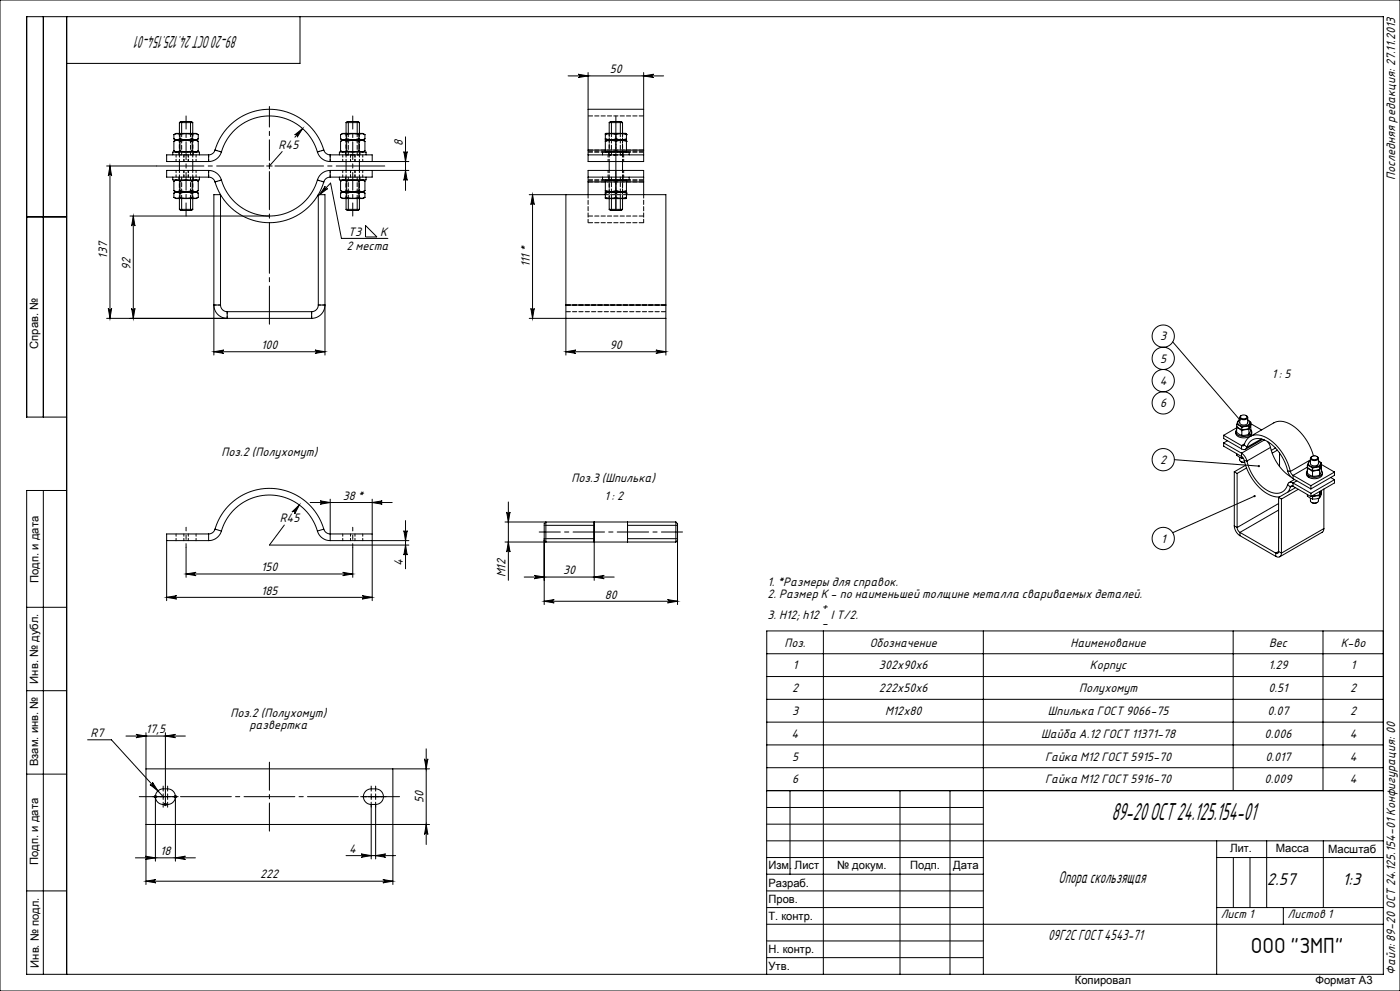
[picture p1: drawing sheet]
<svg xmlns="http://www.w3.org/2000/svg" width="420mm" height="297mm" viewBox="0 0 420 297" stroke-linecap="round" stroke-linejoin="round" font-family="sans-serif">
<g fill="none" stroke="#000" stroke-width=".3">
<path d="M0 0h420v297h-420zM13 5v120M20 5v287M90 5v14h-70M53.8 36.7h4M53.8 36.7l.4-.3h2.2a1.3 1.3 0 0 1 1.4 .3M53.8 36.7v3.3M54.5 36.4v3.6M57.2 36.4v3.6M57.8 36.7v3.3M90.8 38.5l-2.3 2.6M103.8 36.7h4"/>
<path d="M103.8 36.7a2.67 2.67 0 0 1 2.4-.3h1.3l.3 .3M103.8 36.7v3.3M104.5 36.4v3.6M107.2 36.4v3.6M107.8 36.7v3.3M170.4 22.7h28.7M173.4 22.2l3 .5-3 .5a.5 .5 0 0 0 .5-.5 .5 .5 0 0 0-.5-.5zM176.4 32.7v12.3M176.4 32.7h16.7M176.4 21.7v11M182.8 36.7h4M182.8 36.7v3.3"/>
<path d="M183.4 36.4v3.6M186.1 36.4v3.6M186.1 36.4l.7 .3M186.1 36.4h-3l-.3 .3M186.8 36.7v3.3M193.1 32.7v12.3M193.1 21.7v11M193.1 22.7l3-.5a.5 .5 0 0 0-.5 .5 .5 .5 0 0 0 .5 .5zM32 49.7h15M33 49.7l.5 3a.5 .5 0 0 0-.5-.4 .5 .5 0 0 0-.5 .4zM33 49.7v45.7M51.8 46.4v-.8h8v.8"/>
<path d="M51.8 53.1v.8h8v-.8M52.2 59.1l.6 .4h6l.7-.4M52.2 59.1a1.62 1.62 0 0 0 1.8 0M52.2 57.9a1.62 1.62 0 0 1 1.8 0M52.2 40.4l.6-.4h6l.7 .4M52.2 40.4a1.62 1.62 0 0 1 1.8 0M52.2 41.6a1.62 1.62 0 0 0 1.8 0M52.2 42.4a1.62 1.62 0 0 1 1.8 0M52.2 45.2a1.62 1.62 0 0 0 1.8 0M52.2 54.3a1.62 1.62 0 0 1 1.8 0M52.2 57.1a1.62 1.62 0 0 0 1.8 0M52.2 41.6l.6 .4"/>
<path d="M52.2 45.2l.6 .4M52.2 57.1l.6 .4M52.2 40.4v1.2M52.2 42.4v2.8M52.2 54.3v2.8M52.2 57.9v1.2M52.8 57.5h6M52.8 42h6M52.8 57.5l-.6 .4M52.8 42l-.6 .4M52.8 53.9l-.6 .4M53.8 48.4v2.7"/>
<path d="M53.8 59.5v3.2M54 59.1l1.4 .3 2.3-.3M54 57.9l1.4-.3 2.3 .3M54 40.4l1.4-.3 2.3 .3M54 41.6l1.4 .3 2.3-.3M54 42.4l2.3-.3 1.4 .3M54 45.2l2.3 .3 1.4-.3M54 54.3l2.3-.3 1.4 .3M54 57.1l2.3 .3 1.4-.3M54 40.4v1.2M54 42.4v2.8M54 54.3v2.8"/>
<path d="M54 57.9v1.2M54.5 59.5v3.6M57.2 59.5v3.6M57.7 59.1a1.62 1.62 0 0 0 1.8 0M57.7 57.9a1.62 1.62 0 0 1 1.8 0M57.7 40.4a1.62 1.62 0 0 1 1.8 0M57.7 41.6a1.62 1.62 0 0 0 1.8 0M57.7 42.4a1.62 1.62 0 0 1 1.8 0M57.7 45.2a1.62 1.62 0 0 0 1.8 0M57.7 54.3a1.62 1.62 0 0 1 1.8 0M57.7 57.1a1.62 1.62 0 0 0 1.8 0M57.7 40.4v1.2"/>
<path d="M57.7 42.4v2.8M57.7 54.3v2.8M57.7 57.9v1.2M57.8 48.4v2.7M57.8 59.5v3.2M58.8 57.5l.7 .4M58.8 42l.7 .4M58.8 53.9l.7 .4M59.5 41.6l-.7 .4M59.5 45.2l-.7 .4M59.5 57.1l-.7 .4M59.5 40.4v1.2"/>
<path d="M59.5 42.4v2.8M59.5 54.3v2.8M59.5 57.9v1.2M62.6 53.1a2 2 0 0 1 1.9 1.4M62.6 51.1a4 4 0 0 1 3.8 2.9M62.6 46.4h-12.6v2h12.6M62.6 51.1h-12.6v2h12.6M62.6 46.4v2M62.6 51.1v2M64.5 45a2 2 0 0 1-1.9 1.4M64.5 45a17 17 0 0 1 16.3-12.3 17 17 0 0 1 16.3 12.3M64.5 54.5a17 17 0 0 0 16.3 12.2 17 17 0 0 0 16.3-12.2"/>
<path d="M64.5 45l1.9 .5M66.4 45.5a4 4 0 0 1-3.8 2.9M66.4 45.5a15 15 0 0 1 14.4-10.8 15 15 0 0 1 14.4 10.8M66.4 54a15 15 0 0 0 14.4 10.7 15 15 0 0 0 14.4-10.7M66.4 54l-1.9 .5M80 49.7h1.7M80.8 48.9v1.7M84.7 45.4l-3.9 4.3M88.4 40.4l2.4-1.9-1.6 2.6a.5 .5 0 0 0-.1-.7 .5 .5 0 0 0-.7 0zM95.2 45.5a4 4 0 0 0 3.9 2.9M95.2 54l1.9 .5M95.8 58.3l3.4-3.4 3.2 16.6h14"/>
<path d="M97.1 45a2 2 0 0 0 2 1.4M97.1 45l-1.9 .5M97.6 55.8a.5 .5 0 0 0 0 .7 .5 .5 0 0 0 .7 0l-2.5 1.8zM99.1 53.1a2 2 0 0 0-2 1.4M99.1 51.1a4 4 0 0 0-3.9 2.9M99.1 46.4h12.6v2M99.1 46.4v2M99.1 51.1v2M99.1 51.1h23.6M99.1 48.4h23.6M101.8 46.4v-.8h8v.8M101.8 53.1v.8h8v-.8"/>
<path d="M102.2 41.6a1.62 1.62 0 0 0 1.8 0M102.2 40.4l.6-.4h6l.7 .4M102.2 40.4a1.62 1.62 0 0 1 1.8 0M102.2 59.1l.6 .4h6l.7-.4M102.2 59.1a1.62 1.62 0 0 0 1.8 0M102.2 57.9a1.62 1.62 0 0 1 1.8 0M102.2 54.3a1.62 1.62 0 0 1 1.8 0M102.2 57.1a1.62 1.62 0 0 0 1.8 0M102.2 42.4a1.62 1.62 0 0 1 1.8 0M102.2 45.2a1.62 1.62 0 0 0 1.8 0M102.2 41.6l.6 .4M102.2 57.1l.6 .4"/>
<path d="M102.2 45.2l.6 .4M102.2 40.4v1.2M102.2 42.4v2.8M102.2 54.3v2.8M102.2 57.9v1.2M102.8 42h6M102.8 57.5h6M102.8 57.5l-.6 .4M102.8 53.9l-.6 .4M102.8 42l-.6 .4M103.8 48.4v2.7M103.8 59.5v3.2"/>
<path d="M104 41.6l2.3 .3 1.4-.3M104 40.4l2.3-.3 1.4 .3M104 59.1l2.3 .3 1.4-.3M104 57.9l2.3-.3 1.4 .3M104 54.3l1.4-.3 2.3 .3M104 57.1l1.4 .3 2.3-.3M104 42.4l1.4-.3 2.3 .3M104 45.2l1.4 .3 2.3-.3M104 40.4v1.2M104 42.4v2.8M104 54.3v2.8M104 57.9v1.2"/>
<path d="M104.5 59.5v3.6M107.2 59.5v3.6M107.7 41.6a1.62 1.62 0 0 0 1.8 0M107.7 40.4a1.62 1.62 0 0 1 1.8 0M107.7 59.1a1.62 1.62 0 0 0 1.8 0M107.7 57.9a1.62 1.62 0 0 1 1.8 0M107.7 57.1a1.62 1.62 0 0 0 1.8 0M107.7 54.3a1.62 1.62 0 0 1 1.8 0M107.7 45.2a1.62 1.62 0 0 0 1.8 0M107.7 42.4a1.62 1.62 0 0 1 1.8 0M107.7 40.4v1.2M107.7 42.4v2.8"/>
<path d="M107.7 54.3v2.8M107.7 57.9v1.2M107.8 48.4v2.7M107.8 59.5v3.2M108.8 57.5l.7 .4M108.8 53.9l.7 .4M108.8 42l.7 .4M109.5 41.6l-.7 .4M109.5 57.1l-.7 .4M109.5 45.2l-.7 .4M109.5 40.4v1.2M109.5 42.4v2.8"/>
<path d="M109.5 54.3v2.8M109.5 57.9v1.2M111.7 51.1v2h-12.6M121.2 45.4a.5 .5 0 0 0 .5 .5 .5 .5 0 0 0 .5-.5l-.5 3zM121.7 51.1l.5 3a.5 .5 0 0 0-.5-.5 .5 .5 0 0 0-.5 .5zM121.7 41v16.1M159.8 58.3l.5 3a.5 .5 0 0 0-.5-.4 .5 .5 0 0 0-.5 .4zM159.8 58.3v37.1M169.8 58.3v33.1M176.4 45v1.4M176.4 53.1v1.4M176.4 54.5v3.8"/>
<path d="M176.4 46.4v2h16.7v-2M176.4 53.1v-2h16.7v2M176.4 46.4h16.7M176.4 53.1h16.7M176.4 45h5.2M176.4 54.5h5.2M180.8 46.4v-.8h8v.8M180.8 53.1v.8h8v-.8M181.6 59.1l.2 .4h6l.1-.4M181.6 59.1a4.6 4.6 0 0 0 3.2 0M181.6 57.9a4.6 4.6 0 0 1 3.2 0M181.6 41.6v.3"/>
<path d="M181.6 41.6a4.6 4.6 0 0 0 3.2 0M181.6 40.1h6.3M181.6 40.4a4.6 4.6 0 0 1 3.2 0M181.6 40.1v.3M181.6 45.2v.3M181.6 45.2a4.6 4.6 0 0 0 3.2 0M181.6 42.4a4.6 4.6 0 0 1 3.2 0M181.6 54.3a4.6 4.6 0 0 1 3.2 0M181.6 57.1a4.6 4.6 0 0 0 3.2 0M181.6 57.1v.3M181.6 58.3h-22.8M181.6 41.9l.2 .1"/>
<path d="M181.6 45.5l.2 .1M181.6 57.4l.2 .1M181.6 40.4v1.2M181.6 42.4v2.8M181.6 54.3v2.8M181.6 57.9v1.2M181.8 57.5h6M181.8 57.5l-.2 .4M181.8 42h6M181.8 42l-.2 .4M181.8 53.9l-.2 .4M182.8 48.4v2.7"/>
<path d="M182.8 59.5v3.2M183.4 59.5v3.6M184.8 59.1a4.6 4.6 0 0 0 3.1 0M184.8 57.9a4.6 4.6 0 0 1 3.1 0M184.8 41.6a4.6 4.6 0 0 0 3.1 0M184.8 40.4a4.6 4.6 0 0 1 3.1 0M184.8 45.2a4.6 4.6 0 0 0 3.1 0M184.8 42.4a4.6 4.6 0 0 1 3.1 0M184.8 54.3a4.6 4.6 0 0 1 3.1 0M184.8 57.1a4.6 4.6 0 0 0 3.1 0M184.8 40.4v1.2M184.8 42.4v2.8"/>
<path d="M184.8 54.3v2.8M184.8 57.9v1.2M186.1 59.5v3.6M186.8 48.4v2.7M186.8 59.5v3.2M187.8 57.5l.1 .4M187.8 42l.1 .4M187.8 53.9l.1 .4M187.9 41.6v.3M187.9 40.1v.3M187.9 45.2v.3M187.9 57.1v.3"/>
<path d="M187.9 58.3h11.9v33.1M187.9 41.9l-.1 .1M187.9 45.5l-.1 .1M187.9 57.4l-.1 .1M187.9 40.4v1.2M187.9 42.4v2.8M187.9 54.3v2.8M187.9 57.9v1.2M187.9 45h5.2M187.9 54.5h5.2M193.1 45v1.4M193.1 53.1v1.4"/>
<path d="M193.1 54.5v3.8M8 65h12M39 64.7h41.8M40 64.7v30.7M40 64.7l.5 3a.5 .5 0 0 0-.5-.4 .5 .5 0 0 0-.5 .4zM53.8 62.7h4M53.8 62.7l.4 .4M54.2 63.1h3.3M57.8 62.7l-.3 .4M103.8 62.7h4M103.8 62.7l.4 .4M104.2 63.1h3.2"/>
<path d="M104.2 63.1h3.3M107.4 63.1h.1M107.8 62.7l-.3 .4M109.7 67.6l3.4 3.4h-3.4zM182.8 62.7h4M182.8 62.7l.3 .4M183.1 63.1h3M183.1 63.1h3.3M186.1 63.1h.3M186.4 63.1h.1M186.8 62.7l-.4 .4M32.5 92.4a.5 .5 0 0 0 .5 .5 .5 .5 0 0 0 .5-.5l-.5 3z"/>
<path d="M39.5 92.4a.5 .5 0 0 0 .5 .5 .5 .5 0 0 0 .5-.5l-.5 3zM66.2 91.4h-2a4 4 0 0 0 4 4v-2M66.2 91.4a2 2 0 0 0 2 2M66.2 91.4v-33.1h-2v48.1M68.2 93.4h25.3M93.5 95.4h-61.5M93.5 93.4v2M95.5 91.4h2a4 4 0 0 1-4 4M95.5 91.4a2 2 0 0 1-2 2M95.5 91.4v-33.1h2v48.1M159.3 92.4a.5 .5 0 0 0 .5 .5 .5 .5 0 0 0 .5-.5l-.5 3zM169.8 91.4v15"/>
<path d="M169.8 91.4h30M199.8 91.4v4M199.8 95.4h-41M199.8 95.4v11M64.2 105.4l3-.5a.5 .5 0 0 0-.5 .5 .5 .5 0 0 0 .5 .5zM64.2 105.4h33.3M94.5 104.9l3 .5-3 .5a.5 .5 0 0 0 .5-.5 .5 .5 0 0 0-.5-.5zM169.8 105.4h30M169.8 105.4l3-.5a.5 .5 0 0 0-.5 .5 .5 .5 0 0 0 .5 .5zM196.8 104.9l3 .5-3 .5a.5 .5 0 0 0 .4-.5 .5 .5 0 0 0-.4-.5zM351.8 102.5l20.1 23.3M20 125h-12v-120h407v287h-407v-145h12"/>
<path d="M352.3 137.8l25.4 1.9M367.1 130.5l5.3 3M367.1 130.5v.9l5.3 3.1M367.1 132.7v1l5.3 3.1M367.1 132.7l5.3 3.1M368.2 132.1l-1.1 .6M370.7 129.4a2.08 2.08 0 0 0 2.8 1.8 1.76 1.76 0 0 0 2-1.8M371 136v.4l1.5 .9M371 127.2l1.5 .9M371 127.2v.6l1.5 .9M371 128.2l1.5 .9M371 128.2v1.4l1.5 .9"/>
<path d="M371 128.8a1.16 1.16 0 0 0-.1 1.3 1.16 1.16 0 0 0 1.1 .6 2.7 2.7 0 0 0 3.5-1.3l-.3-.6M371 128.2l-3.9 2.3M371.1 127.9l-.1 .3M371.9 125.9a.88 .88 0 0 0-.6 1 .88 .88 0 0 0 1 .7 1.85 1.85 0 0 0 2.6-1l-.6-.7M371.9 125.9l-.5 .3-.4 1M371.9 125.1v1.6a1.38 1.38 0 0 0 2.4 0v-1.6M371.9 137.1v.7a1.16 1.16 0 0 0 1.5 .7l-1.1-.2M372.3 124.6a1.04 1.04 0 0 1 1-.3 1.04 1.04 0 0 1 .8 .8 1.18 1.18 0 0 1-2-.2zM372.4 124.5a.64 .64 0 0 0-.5 .8 .64 .64 0 0 0 .9 .5 .89 .89 0 0 0 1-.1 .89 .89 0 0 0 .3-1l-.3-.2M372.4 135.8a3.8 3.8 0 0 1 1.7 2.4M372.4 136.8l.9 1.2M372.4 133.5v1"/>
<path d="M372.4 135.8v1M372.5 128.1v.6M372.5 129.1v1.4M372.5 136.9v.4M372.5 137.3h.5M373.3 133.3a4.1 4.1 0 0 1 6.3-2.3 15.8 15.8 0 0 1 7.5 10.3M373.3 133.3a.5 .5 0 0 1-.9 .2M373.3 138a15.1 15.1 0 0 0 8.5 10.7l2 .2M373.3 133.3l.8 .7M373.3 138l.8 .2M373.4 133l-1 .5M373.7 139.4l-3.4 2"/>
<path d="M374.1 134a3.6 3.6 0 0 1 5.6-2 13.9 13.9 0 0 1 6.6 9.1M374.1 134a1 1 0 0 1-1.7 .5M374.1 138.2a12.8 12.8 0 0 0 8.1 9.6 3.3 3.3 0 0 0 4.1-2.6M374.3 125.9l.9 .6M374.7 127.8l-2.2 .3M374.7 128.4l-2.2 .3M374.7 128.7l-2.2 .4M374.7 130.1l-2.2 .4M374.7 127.8v.6M374.7 128.7v1.4M375.1 130.8l7.1-4.1a6 6 0 0 1 6.7 1.7 16.9 16.9 0 0 1 5.1 8.2M375.1 127.4l.1 .1"/>
<path d="M375.2 126.5l-.5 1.3M375.2 126.5v.7l-.5 1.2M375.2 127.5l-.5 1.2M375.2 127.5v1.4l-.5 1.2M375.2 127l3.3 1.9M378.4 131.6l-4.3 2.4M378.8 131.7l-5.2 2.9M379.3 131.9l-6.9 3.9M380.2 132.3l.9 1.8M381.1 134.1a14.3 14.3 0 0 0 6.1 8.8M381.1 134.1l-7 4.1M382.6 134.3l-1.2 .7"/>
<path d="M383.2 134.9l-1.5 .9M383.9 135.8v4M392.2 139.4l1.6 .9M392.2 139.4v.7M392.2 140l-4.3 2.5M393.1 138.2a.91 .91 0 0 0-.5 1.1 .91 .91 0 0 0 1.1 .6 1.68 1.68 0 0 0 2.4-1.2l-.6-.5 .9 .6M393.1 138.1l-.5 .3-.4 1M393.1 137.4v1.5a1.38 1.38 0 0 0 2.4 0v-1.5M393.1 137.8l-6 3.5M393.5 136.9a1.08 1.08 0 0 1 1.8 .4 1.1 1.1 0 0 1-1.9-.3zM393.6 136.8a.62 .62 0 0 0-.5 .7 .62 .62 0 0 0 .8 .5 .96 .96 0 0 0 1.1 0 .96 .96 0 0 0 .4-1l-.4-.2M396.3 139.7l.1 .1"/>
<path d="M396.4 138.8l-.5 1.2M396.4 138.8v.6l-.5 1.2M396.4 139.8l-.5 1.2M396.4 139.8v1.4l-.5 1.2M396.4 139.2l3.9 2.3M13 147v145M64.5 158.6a2 2 0 0 1-1.9 1.4M64.5 158.6a17 17 0 0 1 16.3-12.2 17 17 0 0 1 16.3 12.2M64.5 158.6l1.9 .5M66.4 159.1a4 4 0 0 1-3.8 2.9M66.4 159.1a15 15 0 0 1 14.4-10.7 15 15 0 0 1 14.4 10.7M85.3 157.4l-4.5 6h41.9"/>
<path d="M87.6 153.4l2.2-2.1-1.4 2.7a.5 .5 0 0 0-.1-.6 .5 .5 0 0 0-.7 0zM89.8 151.3l-1.3 1.8M93.1 150.6h24.6M95.2 159.1a4 4 0 0 0 3.9 2.9M96.1 150.1l3 .5-3 .5a.5 .5 0 0 0 .4-.5 .5 .5 0 0 0-.4-.5zM97.1 158.6a2 2 0 0 0 2 1.4h12.6M97.1 158.6l-1.9 .5M99.1 149.6v12.4M111.7 150.6l3-.5a.5 .5 0 0 0-.5 .5 .5 .5 0 0 0 .5 .5zM111.7 149.6v30.4M121.2 159a.5 .5 0 0 0 .5 .5 .5 .5 0 0 0 .5-.5l-.5 3zM121.7 156v14.5"/>
<path d="M151.5 156.4h51.3M152 153.4a.5 .5 0 0 0 .5 .5 .5 .5 0 0 0 .5-.5l-.5 3zM152.5 150.4v23.5M163.3 156.9l.5-.5v6l-.5-.5zM163.3 157.4h15M178.3 156.4v6zM178.3 156.4v.1M188.3 157.4h15M188.3 156.4v6M202.8 156.4v6M202.8 156.4l.5 .5M203.3 156.9v5"/>
<path d="M203.3 157v4.9M203.3 156.9v.1M370.3 157.6a3.8 3.8 0 0 0 1.7 2.9M370.3 141.4l.8 .5M370.3 157.6l.8 .5M370.3 141.4v16.2M371.1 158.1l.3 .8 .6 .7M371.1 141.9v16.2M372 159.6v.9M372 159.6l10.7 6.2M374 140.3l-2.9 1.6M376.4 148.7l-24.6 10.9"/>
<path d="M383.6 149.1l.8 .5M383.6 149.1v16.2M383.6 150.9l-12.5 7.2M383.6 152.9l-11.6 6.7M384.4 149.6v16.2M386.3 141.1a3.8 3.8 0 0 0 1.6 2.4M386.3 145.2l.8 .8M386.3 141.1l.8 .2M387.1 141.3l.8 1.2M387.1 146l-.7 1.4M387.7 145.6l-.6 .4M387.9 144.8a1 1 0 0 0-1.6 .4"/>
<path d="M387.9 145.7a.5 .5 0 0 0-.8 .3M387.9 142.5l5.4 3.1M387.9 143.5l5.4 3M387.9 142.5v1M387.9 144.8v.9M387.9 145.7l5.4 3.1M387.9 144.8l5.4 3M388.4 143.7l-1.7 .9M388.6 146.2l-5 2.9M389.1 144.1l-1.2 .7M389.5 146.6l-5.1 3M391.9 141.7a2.08 2.08 0 0 0 2.8 1.8 1.76 1.76 0 0 0 2-1.8"/>
<path d="M392.2 140.1l1.6 .9M392.2 148.2a1.43 1.43 0 0 0 1.6 1.3M392.2 140.4l1.6 .9M392.2 140.4v1.4l1.6 .9M392.2 141a1.16 1.16 0 0 0-.1 1.3 1.16 1.16 0 0 0 1.1 .6 2.7 2.7 0 0 0 3.5-1.2l-.3-.7M392.3 140.1l-.1 .3M393.1 149.3v.8a1.38 1.38 0 0 0 2.4 0v-.8M393.3 145.6v.9M393.3 147.8v1M393.5 148.7l.3 .2M393.5 150.6l.9 .2 .8-.2M393.8 140.3v.7"/>
<path d="M393.8 141.3v1.4M393.8 148.5v.1M393.8 148.9v.6M395.9 140l-2.1 .3M395.9 140.6l-2.1 .4M395.9 148.6l-2.1 .3M395.9 149.2l-2.1 .3M395.9 148.2l-2.1 .4M395.9 141l-2.1 .3M395.9 142.4l-2.1 .3M395.9 140v.6M395.9 141v1.4"/>
<path d="M395.9 147.3v.9M395.9 148.6v.6M396.3 147.3l.1 .1M396.4 147.4l-.5 1.2M396.4 147.4v.6l-.5 1.2M396.4 147l-.5 1.2M396.4 147h.1M397.2 158.4l-.1 .6-.4 .5-12.8 7.4M397.2 146.6v11.8M397.2 158.4l-12.8 7.4M399.2 143.1l1.1 .7M400.3 141.5l-7 4.1"/>
<path d="M400.3 141.5v1l-7 4M400.3 143.8v.9l-7 4.1M400.3 143.8l-7 4M50 179h61.7M50 162h12.6M50 179l3-.5a.5 .5 0 0 0-.5 .5 .5 .5 0 0 0 .5 .5zM55.8 172l3-.5a.5 .5 0 0 0-.5 .5 .5 .5 0 0 0 .5 .5zM55.8 164v9M55.8 172h50M62.6 160h-12.6v20M62.6 160v2M99.1 162h23.6"/>
<path d="M102.8 171.5l3 .5-3 .5a.5 .5 0 0 0 .5-.5 .5 .5 0 0 0-.5-.5zM105.8 164v9M108.7 178.5l3 .5-3 .5a.5 .5 0 0 0 .4-.5 .5 .5 0 0 0-.4-.5zM121.7 163.4l.5 3a.5 .5 0 0 0-.5-.5 .5 .5 0 0 0-.5 .5zM151.5 162.4h51.3M152.5 162.4l.5 3a.5 .5 0 0 0-.5-.4 .5 .5 0 0 0-.5 .4zM157.3 172.9h27M160.3 172.4l3 .5-3 .5a.5 .5 0 0 0 .4-.5 .5 .5 0 0 0-.4-.5zM178.3 173.9v-12.5h-15v19.8M178.3 172.9l3-.5a.5 .5 0 0 0-.5 .5 .5 .5 0 0 0 .5 .5zM188.3 161.4h15v19.8M200.3 179.7l3 .5-3 .5a.5 .5 0 0 0 .4-.5 .5 .5 0 0 0-.4-.5z"/>
<path d="M203.3 161.9l-.5 .5M372 160.5l10.7 6.2M382.7 165.8v.9M383.6 165.3a.52 .52 0 0 1-.3 .5 .52 .52 0 0 1-.6 0M383.6 165.3l.8 .5M383.6 165.3l-.9 .5M384.4 165.8a1.03 1.03 0 0 1-.5 1.1 1.03 1.03 0 0 1-1.2-.2M8 182h12M163.3 180.2l3-.5a.5 .5 0 0 0-.5 .5 .5 .5 0 0 0 .5 .5zM163.3 180.2h40M230 195.9h185M247 189.1v47.8"/>
<path d="M295 189.1v47.8M369.9 189.1v47.8M396.9 189.1v47.8M415 189.1h-185v47.8h185M8 207h12M43.8 219.6v45.5M49.6 219.6v22M230 202.8h185M230 209.6h185M230 216.4h185M8 232h12M26.3 221.7h7.1l15.6 17.1"/>
<path d="M37.8 220.6h17.8M40.8 220.1l3 .5-3 .5a.5 .5 0 0 0 .5-.5 .5 .5 0 0 0-.5-.5zM45 235.2a.5 .5 0 0 0 .7 0 .5 .5 0 0 0 0-.7l1.7 2.5zM46.1 238.8h1M46.3 238.4l.7 .7M46.6 238.3v19.8M47 238.4l-.7 .7M47.4 237l1.2-.5 1.7-.1a2.33 2.33 0 0 1 2.3 2.4 2.33 2.33 0 0 1-2.3 2.3h-1.3a2.33 2.33 0 0 1-2.2-1.5 2.33 2.33 0 0 1 .6-2.6zM48.1 238.8h3M49 237.9v1.7M49.6 220.6l3-.5a.5 .5 0 0 0-.5 .5 .5 .5 0 0 0 .5 .5zM50.3 237.9v1.7"/>
<path d="M52.1 238.8h1M52.3 238.4l.7 .7M52.6 238.3v19.8M53 238.4l-.7 .7M110.5 238.8h3M111.4 237.9v1.7M112.7 237.9v1.7M117.9 230.4v34.7M127.4 227.4a.5 .5 0 0 0 .5 .5 .5 .5 0 0 0 .5-.5l-.5 3zM127.9 224.4v28.7M128.9 230.4h-85.1M230 223.2h185"/>
<path d="M230 230.1h185M237 237v25M247 237v55M270 237v55M285 237v55M295 237v55M415 237h-185v55M40.6 257.1h18M43.6 256.6l3 .5-3 .5a.5 .5 0 0 0 .5-.5 .5 .5 0 0 0-.5-.5zM49.3 240.7l.7 .7M50 240.7l-.7 .7M52.6 257.1l3-.5a.5 .5 0 0 0-.5 .5 .5 .5 0 0 0 .5 .5z"/>
<path d="M103.8 256.4h14.9M108.4 255.9l3 .5-3 .5a.5 .5 0 0 0 .4-.5 .5 .5 0 0 0-.4-.5zM111.4 241.1a2.33 2.33 0 0 1-2.4-2.3 2.33 2.33 0 0 1 2.4-2.4h1.3a2.33 2.33 0 0 1 2.3 2.4 2.33 2.33 0 0 1-2.3 2.3M111.4 241.1h1.3M111.4 241.1v16.3M112.7 241.1v16.3M112.7 256.4l3-.5a.5 .5 0 0 0-.5 .5 .5 .5 0 0 0 .5 .5zM127.9 247.1l.5 3a.5 .5 0 0 0-.5-.5 .5 .5 0 0 0-.5 .5zM128.9 247.1h-85.1M230 257h65M230 242h65M230 247h65"/>
<path d="M230 252h185M365 252v40M365 257h50M370 257v15M375 257v15M380 252v20M397 252v20M8 267h12M43.8 264.1h74.1M43.8 264.1l3-.5a.5 .5 0 0 0-.5 .5 .5 .5 0 0 0 .5 .5zM114.9 263.6l3 .5-3 .5a.5 .5 0 0 0 .4-.5 .5 .5 0 0 0-.4-.5zM230 262h65"/>
<path d="M230 267h65M230 272h65M230 277h185M365 272h50M385 272v5M230 282h65M230 287h65"/>
<circle cx="349" cy="107.4" r="3.3"/>
<circle cx="349" cy="100.7" r="3.3"/>
<circle cx="349" cy="114.1" r="3.3"/>
<circle cx="349" cy="120.7" r="3.3"/>
<circle cx="349" cy="137.8" r="3.3"/>
<circle cx="349" cy="161.4" r="3.3"/>
</g>
<path d="M53.8 46.4h4M103.8 46.4h4M186.7 46.4h-3.9h2" fill="none" stroke="#000" stroke-width=".3" stroke-dasharray="1.3 .6" stroke-dashoffset=".5" stroke-linecap="butt"/>
<path d="M186.4 63.1h-3.3h1.7" fill="none" stroke="#000" stroke-width=".3" stroke-dasharray="1.3 .6" stroke-dashoffset=".1" stroke-linecap="butt"/>
<g fill="none" stroke="#000" stroke-width=".3" stroke-dasharray="1.3 .6" stroke-dashoffset=".3">
<path d="M53.8 40v6.4M54.5 40v6.4M103.8 40v6.4M104.5 40v6.4M182.8 40v6.4M183.4 40v6.4M53.8 53.1v6.4M54.5 53.1v6.4M57.2 59.5v-6.4M57.2 46.4v-6.4M57.8 59.5v-6.4M57.8 46.4v-6.4"/>
<path d="M103.8 53.1v6.4M104.5 53.1v6.4M107.2 59.5v-6.4M107.2 46.4v-6.4M107.8 59.5v-6.4M107.8 46.4v-6.4M181.6 45h6.3M182.8 53.1v6.4M183.4 53.1v6.4M186.1 59.5v-6.4M186.1 46.4v-6.4M186.8 59.5v-6.4"/>
<path d="M186.8 46.4v-6.4M187.9 58.3h-6.3M187.9 54.5h-6.3"/>
</g>
<g fill="none" stroke="#000" stroke-width=".3" stroke-dasharray="1.3 .6">
<path d="M181.8 40l-.2 .1M52.8 45.6h.1M53.8 46.4h.1M58.8 45.6h.1M102.8 53.9h.1M103.8 46.4h.1M108.8 53.9h.1M181.6 40.4h.1M181.6 42.4h.1M181.6 57.9h.1M181.6 54.3h.1M181.6 41.9l.2 .1"/>
<path d="M181.6 59.4l.2 .1M181.6 57.4l.2 .1M181.6 45.5l.2 .1M181.8 45.6h.1M181.8 57.5l-.2 .1M181.8 53.9l-.2 .1M181.8 42l-.2 .1M186.8 46.4h-.1M187.8 42l.1-.1M187.8 59.5l.1-.1M187.8 45.6h.1M187.8 57.5l.1-.1"/>
<path d="M187.8 45.6l.1-.1M187.9 57.9h.1M187.9 54.3h.1M187.9 40.1l-.1-.1M187.9 57.6l-.1-.1M187.9 54l-.1-.1M187.9 42.1l-.1-.1M187.9 40.4h.1M187.9 42.4h.1M186.4 63.1h.1"/>
</g>
<path d="M80.8 48.1v-16.2" fill="none" stroke="#000" stroke-width=".3" stroke-dasharray="15.2 1.3 1.3 1.3" stroke-dashoffset="9.1"/>
<path d="M79.2 49.7h-32.2" fill="none" stroke="#000" stroke-width=".3" stroke-dasharray="15.2 1.3 1.3 1.3" stroke-dashoffset="1.1"/>
<path d="M80.8 51.4v45.8" fill="none" stroke="#000" stroke-width=".3" stroke-dasharray="15.2 1.3 1.3 1.3" stroke-dashoffset="3.8"/>
<path d="M82.5 49.7h32.9" fill="none" stroke="#000" stroke-width=".3" stroke-dasharray="15.2 1.3 1.3 1.3" stroke-dashoffset=".7"/>
<g fill="none" stroke="#000" stroke-width=".3" stroke-dasharray="15.2 1.3 1.3 1.3">
<path d="M47.3 238.8h-1.5M48.6 238.8h-1.5M49 237.1v-1.5M50.3 237.1v-1.5M50.6 238.8h1.5M52 238.8h1.5M109.7 238.8h-1.5M111 238.8h-1.5M111.4 237.1v-1.5M112.7 237.1v-1.5M113 238.8h1.5M114.4 238.8h1.5"/>
<path d="M49 240.4v1.5M50.3 240.4v1.5M111.4 240.4v1.5M112.7 240.4v1.5"/>
</g>
<path d="M41.8 238.8h78.1" fill="none" stroke="#000" stroke-width=".3" stroke-dasharray="15.2 1.3 1.3 1.3" stroke-dashoffset="6.7"/>
<path d="M80.8 228.4v20.7" fill="none" stroke="#000" stroke-width=".3" stroke-dasharray="15.2 1.3 1.3 1.3" stroke-dashoffset="6.8"/>
<path d="M55.8 34.7v11.7M105.8 34.7v11.7M55.8 53.1v11.6M105.8 53.1v11.6M184.8 62.7v-11.6" fill="none" stroke="#000" stroke-width=".3" stroke-dasharray="15.2 1.3 1.3 1.3" stroke-dashoffset="11.3"/>
<path d="M55.8 46.4v6.7M105.8 46.4v6.7" fill="none" stroke="#000" stroke-width=".3" stroke-dasharray="15.2 1.3 1.3 1.3" stroke-dashoffset="13.8"/>
<path d="M161.8 159.4h16.5M188.3 159.4h16.5" fill="none" stroke="#000" stroke-width=".3" stroke-dasharray="15.2 1.3 1.3 1.3" stroke-dashoffset="8.9"/>
<path d="M178.3 159.4h10" fill="none" stroke="#000" stroke-width=".3" stroke-dasharray="15.2 1.3 1.3 1.3" stroke-dashoffset="12.1"/>
<path d="M184.8 34.7v18.4" fill="none" stroke="#000" stroke-width=".3" stroke-dasharray="15.2 1.3 1.3 1.3" stroke-dashoffset="8"/>
<path d="M184.8 53.1v9.6" fill="none" stroke="#000" stroke-width=".3" stroke-dasharray="15.2 1.3 1.3 1.3" stroke-dashoffset="12.3"/>
<path d="M55.8 164v-6M105.8 164v-6" fill="none" stroke="#000" stroke-width=".3" stroke-dasharray="15.2 1.3 1.3 1.3" stroke-dashoffset="14.1"/>
<g fill="#000">
<path d="M97.6 55.8a.5 .5 0 0 0 0 .7 .5 .5 0 0 0 .7 0l-2.5 1.8z"/>
<path d="M88.4 40.4a.5 .5 0 0 1 .7 0 .5 .5 0 0 1 .1 .7l1.6-2.6zM55.8 172l3-.5a.5 .5 0 0 0-.5 .5 .5 .5 0 0 0 .5 .5zM102.8 171.5l3 .5-3 .5a.5 .5 0 0 0 .5-.5 .5 .5 0 0 0-.5-.5zM50 179l3-.5a.5 .5 0 0 0-.5 .5 .5 .5 0 0 0 .5 .5zM108.7 178.5l3 .5-3 .5a.5 .5 0 0 0 .4-.5 .5 .5 0 0 0-.4-.5zM87.6 153.4a.5 .5 0 0 1 .7 0 .5 .5 0 0 1 .1 .6l1.4-2.7zM45 235.2l2.4 1.8-1.7-2.5a.5 .5 0 0 1 0 .7 .5 .5 0 0 1-.7 0z"/>
<path d="M159.8 58.3l.5 3a.5 .5 0 0 0-.5-.4 .5 .5 0 0 0-.5 .4zM159.3 92.4a.5 .5 0 0 0 .5 .5 .5 .5 0 0 0 .5-.5l-.5 3z"/>
<path d="M32.5 92.4a.5 .5 0 0 0 .5 .5 .5 .5 0 0 0 .5-.5l-.5 3zM33 49.7l.5 3a.5 .5 0 0 0-.5-.4 .5 .5 0 0 0-.5 .4zM121.7 51.1l.5 3a.5 .5 0 0 0-.5-.5 .5 .5 0 0 0-.5 .5zM121.2 45.4a.5 .5 0 0 0 .5 .5 .5 .5 0 0 0 .5-.5l-.5 3zM39.5 92.4a.5 .5 0 0 0 .5 .5 .5 .5 0 0 0 .5-.5l-.5 3zM40 64.7l.5 3a.5 .5 0 0 0-.5-.4 .5 .5 0 0 0-.5 .4z"/>
<path d="M64.2 105.4l3-.5a.5 .5 0 0 0-.5 .5 .5 .5 0 0 0 .5 .5zM94.5 104.9l3 .5-3 .5a.5 .5 0 0 0 .5-.5 .5 .5 0 0 0-.5-.5z"/>
<path d="M196.8 104.9l3 .5-3 .5a.5 .5 0 0 0 .4-.5 .5 .5 0 0 0-.4-.5zM169.8 105.4l3-.5a.5 .5 0 0 0-.5 .5 .5 .5 0 0 0 .5 .5zM193.1 22.7l3-.5a.5 .5 0 0 0-.5 .5 .5 .5 0 0 0 .5 .5zM173.4 22.2l3 .5-3 .5a.5 .5 0 0 0 .5-.5 .5 .5 0 0 0-.5-.5z"/>
<path d="M371.7 125.6v.4l.4 .1-.2-.3 .2 .3 .1-.5zM377.4 139.5l.1 .5 .4-.1 .1-.2h-.3h.3l-.1-.3zM376.1 148.5a.33 .33 0 0 0 .2 .5 .33 .33 0 0 0 .4-.5l-.3 .2 .2-.2z"/>
<path d="M111.7 150.6l3-.5a.5 .5 0 0 0-.5 .5 .5 .5 0 0 0 .5 .5zM96.1 150.1l3 .5-3 .5a.5 .5 0 0 0 .4-.5 .5 .5 0 0 0-.4-.5z"/>
<path d="M121.2 159a.5 .5 0 0 0 .5 .5 .5 .5 0 0 0 .5-.5l-.5 3zM121.7 163.4l.5 3a.5 .5 0 0 0-.5-.5 .5 .5 0 0 0-.5 .5z"/>
<path d="M152.5 162.4l.5 3a.5 .5 0 0 0-.5-.4 .5 .5 0 0 0-.5 .4zM152 153.4a.5 .5 0 0 0 .5 .5 .5 .5 0 0 0 .5-.5l-.5 3z"/>
<path d="M49.6 220.6l3-.5a.5 .5 0 0 0-.5 .5 .5 .5 0 0 0 .5 .5zM40.8 220.1l3 .5-3 .5a.5 .5 0 0 0 .5-.5 .5 .5 0 0 0-.5-.5z"/>
<path d="M127.4 227.4a.5 .5 0 0 0 .5 .5 .5 .5 0 0 0 .5-.5l-.5 3zM127.9 247.1l.5 3a.5 .5 0 0 0-.5-.5 .5 .5 0 0 0-.5 .5z"/>
<path d="M43.6 256.6l3 .5-3 .5a.5 .5 0 0 0 .5-.5 .5 .5 0 0 0-.5-.5zM52.6 257.1l3-.5a.5 .5 0 0 0-.5 .5 .5 .5 0 0 0 .5 .5z"/>
<path d="M43.8 264.1l3-.5a.5 .5 0 0 0-.5 .5 .5 .5 0 0 0 .5 .5zM114.9 263.6l3 .5-3 .5a.5 .5 0 0 0 .4-.5 .5 .5 0 0 0-.4-.5zM108.4 255.9l3 .5-3 .5a.5 .5 0 0 0 .4-.5 .5 .5 0 0 0-.4-.5zM112.7 256.4l3-.5a.5 .5 0 0 0-.5 .5 .5 .5 0 0 0 .5 .5zM160.3 172.4l3 .5-3 .5a.5 .5 0 0 0 .4-.5 .5 .5 0 0 0-.4-.5zM178.3 172.9l3-.5a.5 .5 0 0 0-.5 .5 .5 .5 0 0 0 .5 .5zM163.3 180.2l3-.5a.5 .5 0 0 0-.5 .5 .5 .5 0 0 0 .5 .5zM200.3 179.7l3 .5-3 .5a.5 .5 0 0 0 .4-.5 .5 .5 0 0 0-.4-.5z"/>
</g>
<path d="M52.8 45.6h6M108.8 53.9h-6M181.8 45.6h6" fill="none" stroke="#000" stroke-width=".3" stroke-dasharray="1.3 .6" stroke-dashoffset=".5"/>
<g fill="none" stroke="#000" stroke-width=".3" stroke-dasharray="1.3 .6" stroke-dashoffset=".6">
<path d="M53.8 40v2M103.8 40v2M182.8 40v2M52.8 46.4v2M52.8 51.1v2M53.8 57.5v2M53.8 46.4v2M53.8 51.1v2M55.2 48.4v-2M55.2 51.1v2M56.5 48.4v-2M56.5 51.1v2"/>
<path d="M57.8 59.5v-2M57.8 42v-2M57.8 53.1v-2M57.8 48.4v-2M58.8 48.4v-2M58.8 53.1v-2M62.6 48.4v-2M62.6 51.1v2M66.4 45.5l-1.9-.5M66.4 54l-1.9 .5M95.2 45.5l1.9-.5M95.2 54l1.9 .5"/>
<path d="M99.1 48.4v-2M99.1 51.1v2M102.8 46.4v2M102.8 51.1v2M103.8 57.5v2M103.8 46.4v2M103.8 51.1v2M105.2 48.4v-2M105.2 51.1v2M106.5 48.4v-2M106.5 51.1v2M107.8 42v-2"/>
<path d="M107.8 59.5v-2M107.8 53.1v-2M107.8 48.4v-2M108.8 48.4v-2M108.8 53.1v-2M182.4 48.4v-2M182.4 51.1v2M182.8 57.5v2M182.8 46.4v2M182.8 51.1v2M184.8 41.6v-1.2M184.8 59.1v-1.2"/>
<path d="M186.8 59.5v-2M186.8 42v-2M186.8 53.1v-2M186.8 48.4v-2M187.1 48.4v-2M187.1 51.1v2M66.2 91.4h-2M68.2 93.4v2M93.5 93.4v2M95.5 91.4h2M52.8 160v2M55.2 162v-2"/>
<path d="M56.5 162v-2M58.8 162v-2M102.8 160v2M105.2 162v-2M106.5 162v-2M108.8 162v-2"/>
</g>
<path d="M53.8 42v3.6M53.8 53.9v3.6M57.8 45.6v-3.6M57.8 57.5v-3.6M103.8 53.9v3.6M103.8 42v3.6M107.8 57.5v-3.6M107.8 45.6v-3.6M182.8 42v3.6M182.8 53.9v3.6M186.8 45.6v-3.6M186.8 57.5v-3.6" fill="none" stroke="#000" stroke-width=".3" stroke-dasharray="1.3 .6" stroke-dashoffset=".7"/>
<g fill="none" stroke="#000" stroke-width=".3" stroke-dasharray="1.3 .6" stroke-dashoffset=".4">
<path d="M53.7 45.6v.8M53.7 53.1v.8M58 46.4v-.8M58 53.9v-.8M103.7 45.6v.8M103.7 53.1v.8M108 46.4v-.8M108 53.9v-.8M181.6 41.6l.8 .2M181.6 57.1l.8 .2M182.6 45.6v.8M182.6 53.1v.8"/>
<path d="M184.8 41.6l.7 .2M184.8 57.1l.7 .2M186.9 46.4v-.8M186.9 53.9v-.8"/>
</g>
<path d="M184.8 40h-3M187.8 40h-3M184.8 42h-3M184.8 57.5h-3M184.8 59.5h-3M184.8 53.9h-3M187.8 42h-3M187.8 57.5h-3M187.8 59.5h-3M187.8 53.9h-3" fill="none" stroke="#000" stroke-width=".3" stroke-dasharray="1.3 .6" stroke-dashoffset=".1"/>
<path d="M176.4 58.3v8.4M184.8 57.1v-2.8M184.8 45.2v-2.8M193.1 58.3v8.4" fill="none" stroke="#000" stroke-width=".3" stroke-dasharray="1.3 .6" stroke-dashoffset=".2"/>
<path d="M193.1 34.7h-16.7M176.4 45.5h16.7M176.4 45h16.7M193.1 54h-16.7M193.1 54.5h-16.7M176.4 66.7h16.7M176.4 64.7h16.7M169.8 91.4h30M199.8 93.4h-30M199.8 91.4h-30" fill="none" stroke="#000" stroke-width=".3" stroke-dasharray="1.3 .6" stroke-dashoffset="-.1"/>
<text font-size="7.3" x="333.4" y="245.9">89-20 ОСТ 24.125.154-01</text>
<text font-size="6.3" x="375.2" y="285.5">ООО &quot;ЗМП&quot;</text>
<g font-size="5.1">
<text x="71.3" y="10.7" transform="rotate(-180 71.3 10.7)">89-20 ОСТ 24.125.154-01</text>
<text x="317.6" y="264.5">Опора скользящая</text>
<text x="380.1" y="265.3">2.57</text>
<text x="402.8" y="265.3">1:3</text>
</g>
<text font-size="4.4" x="314.4" y="281.8">09Г2С ГОСТ 4543-71</text>
<g font-size="3.7">
<text x="183" y="21.9">50</text>
<text x="83.6" y="44.6">R45</text>
<text x="120.8" y="43.7" transform="rotate(-90 120.8 43.7)">8</text>
<text x="418.5" y="54.1" transform="rotate(-90 418.5 54.1)">Последняя редакция: 27.11.2013</text>
<text x="104.5" y="70.6">Т3</text>
<text x="114" y="70.6">К</text>
<text x="32.2" y="77.5" transform="rotate(-90 32.2 77.5)">137</text>
<text x="103.9" y="74.8">2 места</text>
<text x="39.2" y="81" transform="rotate(-90 39.2 81)">92</text>
<text x="159" y="80.1" transform="rotate(-90 159 80.1)">111 *</text>
<text x="348.1" y="102">3</text>
<text x="78.4" y="104.6">100</text>
<text x="183" y="104.6">90</text>
<text x="348.1" y="108.7">5</text>
<text x="381.5" y="113.3">1 : 5</text>
<text x="347.9" y="115.3">4</text>
<text x="348.1" y="122">6</text>
<text x="66.5" y="136.6">Поз.2 (Полухомут)</text>
<text x="348.1" y="139">2</text>
<text x="102.8" y="149.8">38 *</text>
<text x="171.5" y="144.3">Поз.3 (Шпилька)</text>
<text x="181.3" y="150">1 : 2</text>
<text x="83.9" y="156.5">R45</text>
<text x="348.3" y="162.6">1</text>
<text x="78.4" y="171.2">150</text>
<text x="120.8" y="169.6" transform="rotate(-90 120.8 169.6)">4</text>
<text x="151.7" y="173" transform="rotate(-90 151.7 173)">М12</text>
<text x="168.9" y="172.1">30</text>
<text x="78.4" y="178.2">185</text>
<text x="181.4" y="179.4">80</text>
<text x="230.2" y="175.7">1. *Размеры для справок.</text>
<text x="230.2" y="179.2">2. Размер К - по наименьшей толщине металла свариваемых деталей.</text>
<text x="230.2" y="185.6">3. H12; h12</text>
<text x="246.6" y="182.7">+</text>
<text x="249.3" y="185.6">I T/2.</text>
<text x="246.6" y="187.8">-</text>
<text x="235.4" y="193.8">Поз.</text>
<text x="260.9" y="193.8">Обозначение</text>
<text x="321.2" y="193.8">Наименование</text>
<text x="380.7" y="193.8">Вес</text>
<text x="402.2" y="193.8">К-во</text>
<text x="237.9" y="200.6">1</text>
<text x="263.7" y="200.6">302х90х6</text>
<text x="327" y="200.6">Корпус</text>
<text x="380.5" y="200.6">1.29</text>
<text x="405.3" y="200.6">1</text>
<text x="237.6" y="207.5">2</text>
<text x="263.7" y="207.5">222х50х6</text>
<text x="323.7" y="207.5">Полухомут</text>
<text x="380.6" y="207.5">0.51</text>
<text x="405" y="207.5">2</text>
<text x="69.2" y="215">Поз.2 (Полухомут)</text>
<text x="237.6" y="214.3">3</text>
<text x="265.5" y="214.3">М12х80</text>
<text x="314.4" y="214.3">Шпилька ГОСТ 9066-75</text>
<text x="380.3" y="214.3">0.07</text>
<text x="405" y="214.3">2</text>
<text x="27.2" y="220.9">R7</text>
<text x="43.7" y="219.8">17,5</text>
<text x="74.8" y="218.5">развертка</text>
<text x="237.5" y="221.1">4</text>
<text x="312.4" y="221.1">Шайба A.12 ГОСТ 11371-78</text>
<text x="379.4" y="221.1">0.006</text>
<text x="404.9" y="221.1">4</text>
<text x="237.6" y="228">5</text>
<text x="313.5" y="228">Гайка M12 ГОСТ 5915-70</text>
<text x="379.6" y="228">0.017</text>
<text x="404.9" y="228">4</text>
<text x="237.6" y="234.8">6</text>
<text x="313.5" y="234.8">Гайка M12 ГОСТ 5916-70</text>
<text x="379.4" y="234.8">0.009</text>
<text x="404.9" y="234.8">4</text>
<text x="127" y="240.6" transform="rotate(-90 127 240.6)">50</text>
<text x="48.1" y="256.3">18</text>
<text x="104.7" y="255.6">4</text>
<text x="78" y="263.3">222</text>
<text x="418.5" y="292.1" transform="rotate(-90 418.5 292.1)">Файл: 89-20 ОСТ 24.125.154-01 Конфигурация: 00</text>
</g>
<g font-size="3.6">
<text x="366.2" y="275.3">Лист 1</text>
<text x="386.3" y="275.2">Листов 1</text>
</g>
<g font-size="3.4">
<text x="11.5" y="104.5" transform="rotate(-90 11.5 104.5)">Справ. №</text>
<text x="11.6" y="174.7" transform="rotate(-90 11.6 174.7)">Подп. и дата</text>
<text x="11.4" y="204.9" transform="rotate(-90 11.4 204.9)">Инв. № дубл.</text>
<text x="11.4" y="229.6" transform="rotate(-90 11.4 229.6)">Взам. инв. №</text>
<text x="369" y="255.5">Лит.</text>
<text x="382.8" y="255.5">Масса</text>
<text x="398.4" y="255.8">Масштаб</text>
<text x="11.4" y="259.2" transform="rotate(-90 11.4 259.2)">Подп. и дата</text>
<text x="230.5" y="260.4">Изм.</text>
<text x="238.4" y="260.4">Лист</text>
<text x="251.1" y="260.4">№ докум.</text>
<text x="273" y="260.4">Подп.</text>
<text x="286" y="260.4">Дата</text>
<text x="230.5" y="265.7">Разраб.</text>
<text x="230.5" y="275.7">Т. контр.</text>
<text x="230.6" y="270.7">Пров.</text>
<text x="230.6" y="285.7">Н. контр.</text>
<text x="11.6" y="290" transform="rotate(-90 11.6 290)">Инв. № подл.</text>
<text x="230.6" y="290.8">Утв.</text>
<text x="322.5" y="295">Копировал</text>
<text x="394.6" y="295">Формат А3</text>
</g>
</svg>
